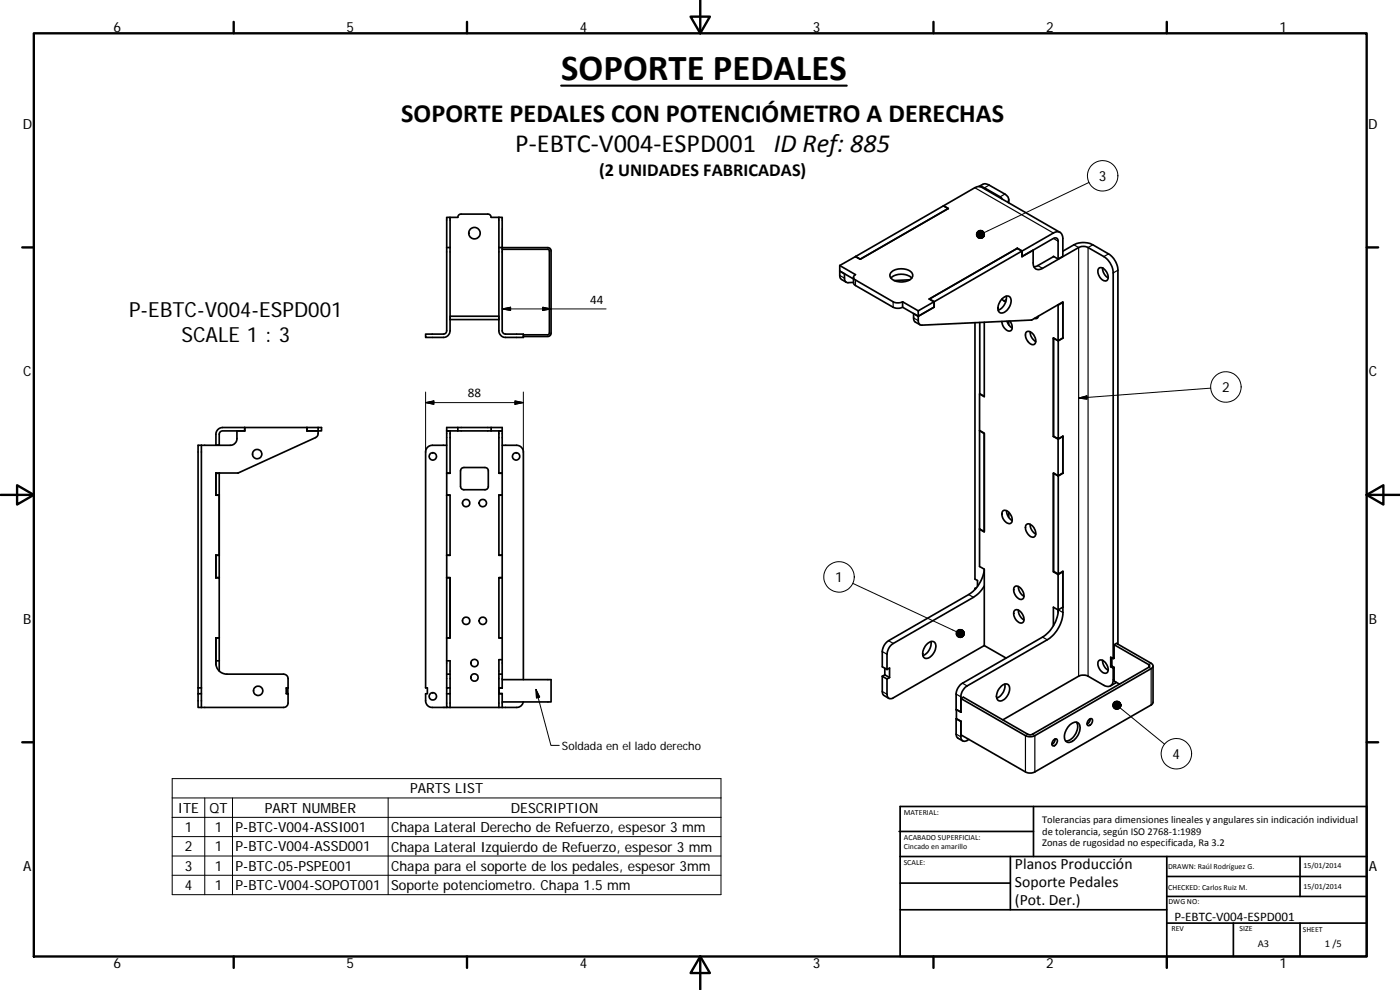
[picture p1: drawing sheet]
<svg xmlns="http://www.w3.org/2000/svg" width="420mm" height="297mm" viewBox="0 0 420 297" stroke-linecap="round" stroke-linejoin="round" font-family="sans-serif">
<g fill="none" stroke="#000" stroke-width=".51">
<path d="M293.8 55.9l1.5-.7 .9 .1 5.4 2.9a1.74 1.74 0 0 1 .9 2.5M294 56l1.5 .4 4.7 2.7 .5 .6M302.7 59.9v1M134.1 74.3l-.1 25.2-.3 .6-.4 .1h-5.6v1h5.4a2 2 0 0 0 2-1.9v-25M134.1 74.3h1M135.1 65.2h2.3l.4-.8 .6-.2h8l.8 .4 .2 .6h2.3M135.1 74.3v-9.1h-1v9.1M149.7 65.2v9.1M149.7 65.2h1v34.3l.4 .6 .4 .1h5.6v1h-5.4a2 2 0 0 1-2-1.9v-25M149.7 74.3h14.7l.6 .2 .4 .6v25.1l-.4 .5-.6 .3h-7.3M150.7 74.8h13.9l.3 .3v25l-.5 .4h-7.3M252 79.7l.2 3.7 1.8 1.3"/>
<path d="M252 79.7l4.7 2.7a.84 .84 0 0 0-.6 .8 .84 .84 0 0 0 .6 .8l11.3 6.6a3.3 3.3 0 0 0 2.9 0M256.7 77l-4.7 2.7M256.8 77l1.4 .8M256.8 77h.1M283.1 61.8l1.5 .7-26.4 15.3-1.5-.8M283.1 61.8l-26.3 15.2M283.2 61.7l9.4-5.4 .9-.3h.8l23.8 13.7M283.2 61.7v.1M305.3 74.5l1.4 .8M305.3 74.5l-26.4 15.2 1.4 .9M305.3 74.5l1.5 .8M305.3 74.5h.1"/>
<path d="M306.7 75.3l-26.3 15.2-1.5-.8M306.7 76.9l.1 .1M306.7 75.3v1.7l3.4-1.9v3.8a1.72 1.72 0 0 0 .8 1.8 1.72 1.72 0 0 0 2-.2l10.8-6.2a3.1 3.1 0 0 1 2.8 0l4.8 2.7a6.1 6.1 0 0 1 2.8 4.9v115.7l-.8-.4v2.8M306.8 75.3v1.7M306.8 75.3l9.3-5.4a1.74 1.74 0 0 1 2-.2 1.74 1.74 0 0 1 .9 1.8v5.4l-1.4 .8-1.5-.7M306.8 77l9.3-5.5a.87 .87 0 0 1 1 0 .87 .87 0 0 1 .5 .9v5.3M316.2 77l-5 2.9-.9 .2M319 75.4l3.3-2a6.2 6.2 0 0 1 5.7 0l4.7 2.8a6.3 6.3 0 0 1 2.8 4.9v112.2M149.7 94.9h-14.6v1h14.6M256.1 83.7l-4.1-2.4 1.4 .8v1.4a1.12 1.12 0 0 0 1.1 1.3l1.6-.1M256.1 83.2l.1 1.8 .3 .5 11.5 6.7a3.3 3.3 0 0 0 2.9 0M267.3 81.9a4.6 4.6 0 0 1 6.5 .2 1.75 1.75 0 0 1-1.6 2.2 4.2 4.2 0 0 1-5.1-1.4z"/>
<path d="M267.4 83.4a4.8 4.8 0 0 1 6.2 0M270.9 90.6l4.7 2.7M270.9 90.6v1.6M273 83.9l-4.6 .3M275.6 93.3v2.9a1.15 1.15 0 0 0 1.1 1.4l32.8-1.6 9.5-5.4v10.8M278.9 89.7v.1M280.3 90.6v1.6l-4.7 2.7-4.7-2.7M280.3 90.6l-4.7 2.7M280.4 92.1l-4.8 2.8-1.4-.8v1.6l.2 .7 1.8 1.1M280.4 90.5l-.1 1.6M292.6 96.8v77l.8 .4v1.7M294 96.8v21.3l1.4 .8"/>
<path d="M295.4 96.7v22.3l-1.3-.8M300.7 89.7l1.1 .9M301 89.5a1.39 1.39 0 0 1 1.8-.6 1.39 1.39 0 0 1 .6 1.9 3.3 3.3 0 0 1-3.2 3.1 2.5 2.5 0 0 1 0-3.6zM302 88.9a4.1 4.1 0 0 1-2.4 4.2M302.2 96.4a3.7 3.7 0 0 0 1.6 2M302.7 96.4v1.1M303.1 96.3a1.91 1.91 0 0 1 0 3 2.84 2.84 0 0 1-2.4-2.9M308.1 99.6a2.17 2.17 0 0 1 2.7 2.1 1.12 1.12 0 0 1-.3 1.5 1.12 1.12 0 0 1-1.6-.3 2.64 2.64 0 0 1-.8-3.3zM309.2 99.5a3.3 3.3 0 0 0 1.6 3M311.6 94.8a.79 .79 0 0 1-1.1 .7M317.4 91.5l.2 .1M317.6 91.6v10.6"/>
<path d="M318.9 90.7h.1M319 90.7l-1.4 .9M319 90.7v10.7M329.7 80.6a1.88 1.88 0 0 1 2.6 1.5 1.3 1.3 0 0 1 .3 1.3 1.3 1.3 0 0 1-1.1 .9 2.91 2.91 0 0 1-1.8-3.7zM330.9 80.4a3.5 3.5 0 0 0 1.7 3M294 118.2v11l1.4 .8v29.6l-1.4-.8M316.1 101.4l1.5 .8 1.4-.8M316.1 101.4v29.6M316.2 101.5l1.4 .8 1.4-.8M317.6 102.3v29.4l-1.4-.8M60.4 133.6v72.8M60.4 133.6h-1v78.7h1"/>
<path d="M64.8 133.5h1M73.4 129.3h-6.6l-.6 .2-.4 .5v3.6M73.4 128.3v1zM73.5 129.3h-2.4v2.3a2 2 0 0 1-2 2h-8.7M92.1 128.3v1zM95.5 128.3h-28.7a2.04 2.04 0 0 0-2 2v3.3M95.5 128.3l-.1 2.3-.7 .7-23.2 10.6h-6.7v6.7h1M95.5 128.3h1v1h-4.4M134.1 129.3h3.3M134.1 133.6h-4.4a2.01 2.01 0 0 0-2 2v70.8h.6v1.8h-.6v2.1a1.97 1.97 0 0 0 2 2h4.4M135.1 129.3v12.6M137.4 129.3h10"/>
<path d="M137.4 128.3h10M137.4 128.3h-3.3v74M137.4 128.3v1M147.4 128.3h3.3v20.2M147.4 129.3h3.3M147.4 128.3v1M149.7 129.3v12.6M150.7 133.6h4.4a2.04 2.04 0 0 1 2 2v68.3M294.1 129.2l-.1 29.5 1.4 .8v-29.4l-1.4-.8M316.1 131l1.5 .8M316.2 130.9l-.1 .1M317.6 131.8v10.9"/>
<path d="M317.6 131.7l1.4-.8v11.1M318.9 130.9l.1 .1M319 131l-1.4 .8M319 131v10.9l-1.4 .8M64.8 141.9v6.6h1v18.1h-1M64.8 142h1M65.8 141.9v31.5M134.1 141.9h1M135.1 141.9l-1 .1M135.1 148.6l-1-.1h1v18.1h-1M138.6 140.5l.6-.2h6.4l.6 .2 .3 .8v4.6l-.2 .7-.7 .3h-6.4l-.6-.2-.4-.8v-4.6zM149.7 141.9l1 .1"/>
<path d="M149.7 148.5h1M149.7 148.5v18.1h1M150.7 148.6v18h-1M150.7 148.5l-1 .1M150.7 141.9h-1M294 158.8v11.2l1.4 .8v22.9M294.1 158.8h-.1M301 153.3a2.04 2.04 0 0 1 2.6 1.7 1.29 1.29 0 0 1-.8 2.1 2.8 2.8 0 0 1-1.8-3.8zM302.1 153.2a3.4 3.4 0 0 0 1.7 2.9M302.7 153.7v1.5M307.9 157.5a1.7 1.7 0 0 1 2.6 1.3 1.42 1.42 0 0 1-.6 2.4 3 3 0 0 1-2-3.7zM309.2 157.3a3.4 3.4 0 0 0 1.6 2.9"/>
<path d="M316.2 142v29.4l1.4 .8M316.2 142l1.4 .8M316.2 142h.1M317.6 142.7l-1.5-.8v29.7l1.5 .8M317.6 142.8v29.4l1.4-.8v12.4a10.3 10.3 0 0 1-4.7 8.2l-24.1 13.8a4.2 4.2 0 0 0-1.8 3.3v4.5M318.9 142h.1M319 142l-1.4 .8M64.8 166.6v6.8M64.8 173.3h1M65.8 166.6h-1v6.8h1v18h-1v7.5a3.3 3.3 0 0 0 3.3 3.4h17a1.37 1.37 0 0 1 1.4 1.3v2.8h-.6v1.8h.6v2.7a1.37 1.37 0 0 1-1.4 1.4h-24.7M134.1 173.3h1v18.1h-1h1v-18h-1M134.1 166.6h1"/>
<path d="M149.7 173.4h1M150.7 166.6v35.7M150.7 173.3h-1v18.1h1h-1M292.6 176.6l.2 .1M292.6 176.6v.2M293.1 176.3l-.5 .3M295.4 171a10.6 10.6 0 0 1-4.7 7.4l-24 13.8a4.2 4.2 0 0 0-1.9 3.3v4.6l1.4 .8M295.4 175.8a9.2 9.2 0 0 1-3.2 3.4l-24.1 13.9a4.1 4.1 0 0 0-1.9 3.2v4.6M304.5 176a2.1 2.1 0 0 1 2.6 1.8 1.22 1.22 0 0 1 .2 1.3 1.22 1.22 0 0 1-1.2 .7 2.89 2.89 0 0 1-1.6-3.8zM305.6 176a3.4 3.4 0 0 0 1.7 2.9M316.3 171.5l-.2 .1M317.6 172.4v11.4"/>
<path d="M318.9 171.5l.1 .1M319 171.6l-1.4 .8M319 171.6v10.6l-1.4 .8-1.5-.8v5.6M64.8 199.4v-8h1v9.9M64.8 198.3h1M134.1 198.3h1v4M150.7 197.9h-1v4.4M278.1 193.3a1.52 1.52 0 0 1 2.6-.2 3.8 3.8 0 0 1-2.9 4.4 1.64 1.64 0 0 1-.7-2.4zM279.4 192.5a4 4 0 0 1-2.4 4.2M295.4 193.7l-27.3 15.7a1.14 1.14 0 0 1-1.3 .1 1.14 1.14 0 0 1-.6-1.2v-4.6M295.4 193.7l6.5 3.7M304.5 183.1a2.06 2.06 0 0 1 2.6 1.8 1.27 1.27 0 0 1-.7 2 2.8 2.8 0 0 1-1.9-3.8z"/>
<path d="M305.6 183.1a3.4 3.4 0 0 0 1.7 2.9M317.6 183a10.5 10.5 0 0 1-4.7 8.2l-24 13.8a4.2 4.2 0 0 0-2 3.2v4.7l1.5 .8v-4.1M329.7 198.3a1.64 1.64 0 0 1 2.5 1.2 1.6 1.6 0 0 1-.4 2.5 2.84 2.84 0 0 1-2.1-3.7zM330.9 198.1a3.4 3.4 0 0 0 1.7 3M333.7 199.8l-.4 .2M333.7 197.4v2.4l.7 .4v4.1l1.6 1M334.4 193.4l.7-.4 10.4 6a.86 .86 0 0 1 .5 .8 .86 .86 0 0 1-.5 .8l-34.9 20.1a3.2 3.2 0 0 1-2.8 0l-19.4-11.1M334.4 193.4l10.4 6 .2 .6-35.3 20.4-1.2-.1-19.4-11.1-.7 .4M334.4 193.4v4.1l-.3 .1M346 199.8v10.9l-.3 .7-35.1 20.2a3.1 3.1 0 0 1-2.8 0l-19.4-11.1v-4.1l-1.4-.8M59.4 206.4h1M60.4 206.4v1.8h-1"/>
<path d="M60.4 208.2v4.1M85.9 206.4h.5v1.8M85.9 208.1h.5M134.1 206.4v-4.1h1v10M134.1 208.2v4.1h1M134.1 208.2h1M135.1 212.3h15.6M135.1 206.4h-1v1.8M149.7 202.3v4.1M149.7 208.2v4.1M149.7 202.3h1v4.1M149.7 206.4v1.7h1v4.2"/>
<path d="M149.7 206.4h1M150.7 206.4h-1v1.8h1M150.7 203.9h14.7v6.7h-14.7M157 210.6a2 2 0 0 1-1.9 1.7h-4.4M264.8 202.9l.1 5.1 .3 .6 1.6 .9M264.8 202.9l1.4 .8M265.5 200.5v2M265.5 202.5l1.5 .8M265.5 202.5l-.7 .4M266.2 200.9l.8-.5v2.9M267 203.3l-.8 .4M286.9 215.7l1.5 .8"/>
<path d="M286.9 215.7l.1 5.1 .5 .7 1.4 .8M287 215.6l-.1 .1M287 212.9v2.7M288.4 216.5v4.6a1.16 1.16 0 0 0 .5 1.2 1.16 1.16 0 0 0 1.3-.1l.6-.3M288.4 216.5h.1M300.6 205.8a1.38 1.38 0 0 1 1.8-.5 1.38 1.38 0 0 1 .6 1.9 3.3 3.3 0 0 1-3.2 3 2.01 2.01 0 0 1-.4-2.7zM301.6 205.3a4 4 0 0 1-2.5 4.2M321 217.6a1.78 1.78 0 0 1 2.9-.3 4.4 4.4 0 0 1-3.3 5.5 2.16 2.16 0 0 1-.8-3.4zM323.1 216.7a4.2 4.2 0 0 1-3.3 5.6M326.9 215.8a.62 .62 0 0 1 .9 0 .62 .62 0 0 1 0 .9 .9 .9 0 0 1-.5 .9 .9 .9 0 0 1-1-.3l.1-.8zM327.2 215.7l-.2 .8-.7 .8M333.3 200l.8 .5"/>
<path d="M334.1 200.5v3.5a1.74 1.74 0 0 1-.8 1.8 1.74 1.74 0 0 1-2-.2l-4.8-2.7a3.3 3.3 0 0 0-2.8 0l-22.7 13.1M334.4 200.3l-.3 .2M335 204.7l-1.7 1.1M316.2 222.1a.7 .7 0 0 1 1-.2 .7 .7 0 0 1 0 1.1 .8 .8 0 0 1-.6 .8 .8 .8 0 0 1-.9-.4zM316.6 221.7l-.3 1.1-.6 .6M269.8 249.5h40.4M270.1 257h140.1M270.1 242h140.1v45h-140.1zM303.2 257v16M310.2 242v15M350.2 257v30M390.2 257v12"/>
<path d="M270.1 273h80.1M270.1 265h33.1M350.2 277h60M350.2 269h60M350.2 263h60M370.2 277v10M390.2 277v10"/>
<circle cx="142.4" cy="70" r="1.7"/>
<circle cx="77.2" cy="136.3" r="1.39"/>
<circle cx="129.9" cy="136.9" r="1.1"/>
<circle cx="154.9" cy="136.9" r="1.1"/>
<circle cx="139.9" cy="150.9" r="1.1"/>
<circle cx="144.9" cy="150.9" r="1.09"/>
<circle cx="139.9" cy="186.3" r="1.1"/>
<circle cx="142.4" cy="198.9" r="1.1"/>
<circle cx="144.9" cy="186.3" r="1.09"/>
<circle cx="77.5" cy="207.3" r="1.39"/>
<circle cx="129.9" cy="208.9" r="1.1"/>
<circle cx="142.4" cy="203.3" r="1.1"/>
</g>
<g fill="none" stroke="#000" stroke-width=".36">
<path d="M292.6 56.3l23.5 13.6M296.9 55.5l-1.4 .9M301.6 58.2l-1.4 .9v.3M311.5 79.7l1.4 .8M316.1 71.5l1.5 .9M322.3 73.4l1.4 .9v128.6M328 73.4l-1.5 .9v128.6M332.7 76.2l-1.4 .8M252 82.7l1.4 .8M256.7 84v1.7M268 90.6v1.6M274.2 95.4l1.4 .8"/>
<path d="M302 89.8l-.7 .5M335.5 81.1l-1.4 .8M290.7 178.4l1.5 .8M264.8 195.5l1.4 .8M266.7 192.2l1.4 .9M312.9 191.2l1.4 .8M317.6 183l1.4 .8M345.5 199l-.7 .4v.8l.7 .4v10.9M264.8 207.5l1.4 .8M286.9 208.2l1.5 .9M288.9 205l1.3 .8M334.4 203.8l-.3 .2"/>
<path d="M286.9 220.3l1.5 .8M308.5 220.3l-.7 .4v10.9M309.8 220.3l.8 .4v10.9"/>
</g>
<g fill="#000">
<circle cx="316.2" cy="101.5" r=".25"/>
<circle cx="317.6" cy="183" r=".25"/>
<circle cx="287" cy="212.9" r=".25"/>
</g>
<g fill="none" stroke="#000" stroke-width=".71">
<path d="M10.1 10h400.1v277h-400.1zM70.1 6.6v3.4M140.2 6.6v3.4M207.3 5h5.8l-2.9 5zM210.2 0v10M280.2 6.6v3.4M350.2 6.6v3.4M6.7 74.2h3.4M410.2 74.2h3.4M.2 148.5h9.9M5.1 145.6l5 2.9-5 2.9zM410.2 148.5l5-2.9v5.8z"/>
<path d="M410.2 148.5h9.9M6.7 222.7h3.4M410.2 222.7h3.4M70.1 287v3.4M140.2 287v3.4M210.2 287l2.9 5h-5.8zM210.2 287v10M280.2 287v3.4M350.2 287v3.4"/>
</g>
<g fill="none" stroke="#000" stroke-width=".3">
<path d="M326.8 54.7l-31.4 15.1M150.7 68.6v27.3M150.7 92.7h31.2M150.7 92.7l2.5-.5v1zM162.9 92.2l2.5 .5-2.5 .5zM127.7 117.6v18M157.1 117.6v18M323.7 119.4l2.5-.6 .1 1zM363.4 116.5l-39.7 2.9M127.7 120.8l2.5-.5v1zM127.7 120.8h29.4M154.5 120.3l2.6 .5-2.6 .5z"/>
<path d="M255.9 175l31.1 14.5M160.9 206.8l4.4 16.8h2.5M160.9 206.8l1.1 2.3-1 .3zM336.1 212.4l13.4 10.9M51.7 233.6h164.7v34.8h-164.7zM51.7 239.4h164.7M61.5 239.4v29M69.8 239.4v29M116.5 239.4v29M51.7 245.2h164.7M51.7 251h164.7M51.7 256.8h164.7"/>
<path d="M51.7 262.6h164.7"/>
<circle cx="330.9" cy="52.8" r="4.6"/>
<circle cx="367.9" cy="116.1" r="4.6"/>
<circle cx="251.8" cy="173.1" r="4.6"/>
<circle cx="353.1" cy="226.2" r="4.6"/>
</g>
<g fill="#000" stroke="#000" stroke-width=".3">
<path d="M295.4 69.8l.1 .5zM295.2 69.6l.3 .7zM295.1 69.4l.4 .9zM294.8 69.2l.7 1.1zM294.6 69.1l.9 1.2zM294.3 69.1h.3l.9 1.2zM294.1 69.1h.2l1.2 1.2zM293.8 69.2l.3-.1 1.4 1.2zM293.5 69.3l.3-.1 1.7 1.1zM293.3 69.5l.2-.2 2 1zM293.3 69.5l2.2 .8-2.3-.6zM293.2 69.7l2.3 .6-2.4-.3z"/>
<path d="M293.1 70l2.4 .3-2.5-.1zM293 70.2l2.5 .1-2.5 .2zM293 70.5l2.5-.2-2.4 .4zM293.1 70.7l2.4-.4-2.3 .7zM293.2 71l2.3-.7-2.2 .9zM293.3 71.2l2.2-.9-2 1.1zM293.5 71.4l2-1.1-1.7 1.2zM293.8 71.5l1.7-1.2-1.4 1.3zM294.1 71.6l1.4-1.3-1.2 1.3zM295.5 70.3l-.9 1.2-.3 .1zM295.5 70.3l-.9 1.2zM295.5 70.3l-.7 1.1z"/>
<path d="M295.5 70.3l-.4 1zM295.5 70.3l-.3 .8zM295.5 70.3l-.1 .6zM295.5 70.3v.3zM150.7 92.7l2.5-.5v1zM162.9 92.2l2.5 .5-2.5 .5zM323.7 119.4l2.5-.6 .1 1zM127.7 120.8l2.5-.5v1zM154.5 120.3l2.6 .5-2.6 .5zM289.3 189.5l.1 .6zM289.2 189.3l.2 .8zM289 189.1l.4 1z"/>
<path d="M288.8 189l.6 1.1zM288.5 188.9l.9 1.2zM288.2 188.8l.3 .1 .9 1.2zM288 188.8h.2l1.2 1.3zM287.7 188.9l.3-.1 1.4 1.3zM287.5 189l.2-.1 1.7 1.2zM287.3 189.2l.2-.2 1.9 1.1zM287.3 189.2l2.1 .9-2.3-.7zM287.1 189.4l2.3 .7-2.4-.4zM287 189.7l2.4 .4-2.5-.2zM286.9 189.9l2.5 .2-2.5 .1zM286.9 190.2l2.5-.1-2.4 .4z"/>
<path d="M287 190.5l2.4-.4-2.3 .6zM287.1 190.7l2.3-.6-2.1 .8zM287.3 190.9l2.1-.8-1.9 1zM287.5 191.1l1.9-1-1.7 1.1zM287.7 191.2l1.7-1.1-1.4 1.2zM288 191.3l1.4-1.2-1.2 1.2zM289.4 190.1l-.9 1.2h-.3zM289.4 190.1l-.9 1.2zM289.4 190.1l-.6 1.1zM289.4 190.1l-.4 .9zM289.4 190.1l-.2 .7zM289.4 190.1l-.1 .5z"/>
<path d="M289.4 190.1v.2zM160.9 206.8l1.1 2.3-1 .3zM336.3 211.1l.1 .5zM336.2 210.8l.2 .8zM336 210.7l.4 .9zM335.8 210.5l.6 1.1zM335.5 210.4l.9 1.2zM335.2 210.4h.3l.9 1.2zM335 210.4h.2l1.2 1.2zM334.7 210.4h.3l1.4 1.2zM334.5 210.6l.2-.2 1.7 1.2zM334.3 210.7l.2-.1 1.9 1z"/>
<path d="M334.3 210.7l2.1 .9-2.3-.6zM334.1 211l2.3 .6-2.4-.4zM334 211.2l2.4 .4-2.5-.1zM333.9 211.5l2.5 .1-2.5 .1zM333.9 211.7l2.5-.1-2.4 .4zM334 212l2.4-.4-2.3 .6zM334.1 212.2l2.3-.6-2.1 .9zM334.3 212.5l2.1-.9-1.9 1zM334.5 212.6l1.9-1-1.7 1.1zM334.7 212.7l1.7-1.1-1.4 1.2zM335 212.8l1.4-1.2-1.2 1.3zM336.4 211.6l-.9 1.2-.3 .1z"/>
<path d="M336.4 211.6l-.9 1.2zM336.4 211.6l-.6 1.1zM336.4 211.6l-.4 .9zM336.4 211.6l-.2 .8zM336.4 211.6l-.1 .5zM336.4 211.6v.3z"/>
</g>
<path d="M168.4 25.7h85.7" fill="none" stroke="#000" stroke-width=".63"/>
<text font-size="11" x="168.4" y="24.2">SOPORTE PEDALES</text>
<g font-size="7.9">
<text x="120.4" y="36.7">SOPORTE PEDALES CON POTENCIÓMETRO A DERECHAS</text>
<text x="154.7" y="45.7">P‐EBTC‐V004‐ESPD001 ID Ref: 885</text>
</g>
<g font-size="6.3">
<text x="38.7" y="95.1">P-EBTC-V004-ESPD001</text>
<text x="54.5" y="102.6">SCALE 1 : 3</text>
</g>
<text font-size="5.5" x="179.8" y="52.7">(2 UNIDADES FABRICADAS)</text>
<g font-size="4.7">
<text x="304.6" y="260.8">Planos Producción</text>
<text x="304.6" y="266.2">Soporte Pedales</text>
<text x="304.6" y="271.6">(Pot. Der.)</text>
</g>
<g font-size="4.2">
<text x="34" y="9.6">6</text>
<text x="104" y="9.6">5</text>
<text x="174" y="9.6">4</text>
<text x="244" y="9.6">3</text>
<text x="314" y="9.6">2</text>
<text x="384" y="9.6">1</text>
<text x="6.8" y="38.7">D</text>
<text x="410.6" y="38.7">D</text>
<text x="329.8" y="54.3">3</text>
<text x="7" y="112.9">C</text>
<text x="410.8" y="112.9">C</text>
<text x="366.7" y="117.7">2</text>
<text x="250.6" y="174.6">1</text>
<text x="7" y="187.1">B</text>
<text x="410.8" y="187.1">B</text>
<text x="351.9" y="227.6">4</text>
<text x="123.1" y="238.1">PARTS LIST</text>
<text x="53.4" y="243.8">ITE</text>
<text x="62.9" y="243.9">QT</text>
<text x="79.5" y="243.8">PART NUMBER</text>
<text x="153.3" y="243.9">DESCRIPTION</text>
<text x="55.4" y="249.6">1</text>
<text x="64.5" y="249.6">1</text>
<text x="70.7" y="249.7">P-BTC-V004-ASSI001</text>
<text x="117.4" y="249.7">Chapa Lateral Derecho de Refuerzo, espesor 3 mm</text>
<text x="55.4" y="255.5">2</text>
<text x="64.5" y="255.4">1</text>
<text x="70.7" y="255.5">P-BTC-V004-ASSD001</text>
<text x="117.4" y="255.5">Chapa Lateral Izquierdo de Refuerzo, espesor 3 mm</text>
<text x="7" y="261.3">A</text>
<text x="55.4" y="261.3">3</text>
<text x="64.5" y="261.3">1</text>
<text x="70.7" y="261.3">P-BTC-05-PSPE001</text>
<text x="117.4" y="261.3">Chapa para el soporte de los pedales, espesor 3mm</text>
<text x="410.8" y="261.3">A</text>
<text x="55.4" y="267">4</text>
<text x="64.5" y="267">1</text>
<text x="70.7" y="267.1">P-BTC-V004-SOPOT001</text>
<text x="117.4" y="267.1">Soporte potenciometro. Chapa 1.5 mm</text>
<text x="34" y="290.4">6</text>
<text x="104" y="290.4">5</text>
<text x="174" y="290.4">4</text>
<text x="244" y="290.4">3</text>
<text x="314" y="290.4">2</text>
<text x="384" y="290.4">1</text>
</g>
<g font-size="3.9">
<text x="177.2" y="91.2">44</text>
<text x="140.4" y="119.3">88</text>
<text x="352.5" y="276.2">P‐EBTC‐V004‐ESPD001</text>
</g>
<text font-size="3.5" x="168.6" y="224.9">Soldada en el lado derecho</text>
<g font-size="3.1">
<text x="312.8" y="246.8">Tolerancias para dimensiones lineales y angulares sin indicación individual</text>
<text x="312.8" y="250.4">de tolerancia, según ISO 2768‐1:1989</text>
<text x="312.8" y="254">Zonas de rugosidad no especificada, Ra 3.2</text>
<text x="377.5" y="284.1">A3</text>
<text x="397.6" y="284.2">1 /5</text>
</g>
<g font-size="2.4">
<text x="271.2" y="244.4">MATERIAL:</text>
<text x="271.3" y="251.9">ACABADO SUPERFICIAL:</text>
<text x="271.3" y="254.6">Cincado en amarillo</text>
<text x="271.2" y="259.7">SCALE:</text>
<text x="350.6" y="260.8">DRAWN: Raúl Rodríguez G.</text>
<text x="391.2" y="260.6">15/01/2014</text>
<text x="350.6" y="267">CHECKED: Carlos Ruiz M.</text>
<text x="391.2" y="266.6">15/01/2014</text>
<text x="350.7" y="271.4">DWG NO:</text>
<text x="351.6" y="279.3">REV</text>
<text x="372" y="279.4">SIZE</text>
<text x="391" y="279.6">SHEET</text>
</g>
</svg>
